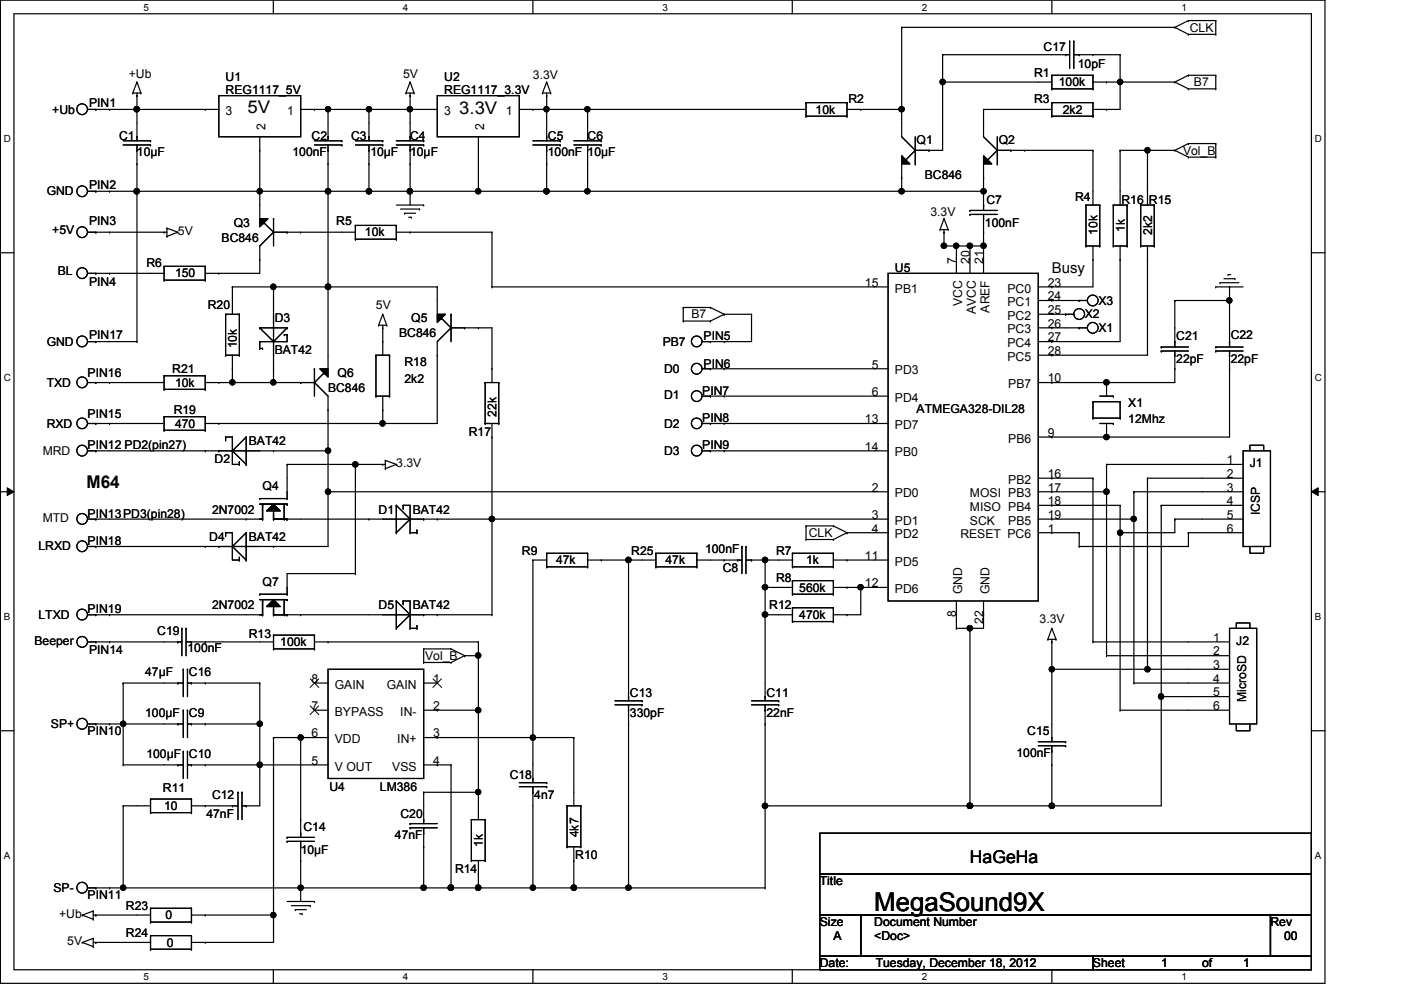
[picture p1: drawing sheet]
<svg xmlns="http://www.w3.org/2000/svg" width="297mm" height="210mm" viewBox="0 0 297 210" stroke-linecap="round" stroke-linejoin="round" font-family="sans-serif">
<path d="M.1 0h280.8v208.5h-280.8zM3 2.9h275v202.7h-275z" fill="none" stroke="#000" stroke-width=".25"/>
<g fill="#fff">
<path d="M30.4 .3h1.2v2.4h-1.2z"/>
<path d="M30.4 205.9h1.2v2.3h-1.2z"/>
</g>
<path d="M58 0v2.9M58 205.6v2.9" fill="none" stroke="#000" stroke-width=".25"/>
<g fill="#fff">
<path d="M85.4 .3h1.2v2.4h-1.2z"/>
<path d="M85.4 205.9h1.2v2.3h-1.2z"/>
</g>
<path d="M113 0v2.9M113 205.6v2.9" fill="none" stroke="#000" stroke-width=".25"/>
<g fill="#fff">
<path d="M140.5 .3h1.1v2.4h-1.1z"/>
<path d="M140.5 205.9h1.1v2.3h-1.1z"/>
</g>
<path d="M168 0v2.9M168 205.6v2.9" fill="none" stroke="#000" stroke-width=".25"/>
<g fill="#fff">
<path d="M195.4 .3h1.2v2.4h-1.2z"/>
<path d="M195.4 205.9h1.2v2.3h-1.2z"/>
</g>
<path d="M223 0v2.9M223 205.6v2.9" fill="none" stroke="#000" stroke-width=".25"/>
<g fill="#fff">
<path d="M250.5 .3h1.1v2.4h-1.1z"/>
<path d="M250.5 205.9h1.1v2.3h-1.1z"/>
<path d="M.8 28.2h1.5v2.4h-1.5z"/>
<path d="M278.8 28.2h1.4v2.4h-1.4z"/>
<path d="M.8 78.9h1.5v2.3h-1.5z"/>
<path d="M278.8 78.9h1.4v2.3h-1.4z"/>
</g>
<path d="M.1 53.6h2.9M278 53.6h2.9" fill="none" stroke="#000" stroke-width=".25"/>
<g fill="#fff">
<path d="M.8 129.6h1.4v2.3h-1.4z"/>
<path d="M278.8 129.6h1.3v2.3h-1.3z"/>
</g>
<path d="M.1 104.3h2.9M278 104.3h2.9" fill="none" stroke="#000" stroke-width=".25"/>
<path d="M1.5 103.4l1.5 .9-1.5 .8zM278 104.3l1.5-.9v1.7z" fill="#000"/>
<path d="M1.5 103.4l1.5 .9-1.5 .8zM278 104.3l1.5-.9v1.7z" fill="none" stroke="#000" stroke-width=".21"/>
<g fill="#fff">
<path d="M.8 180.3h1.4v2.3h-1.4z"/>
<path d="M278.8 180.3h1.3v2.3h-1.3z"/>
</g>
<g fill="none" stroke="#000" stroke-width=".25">
<path d="M28.1 19.7h.1M28.1 19.7h1.8M29 17.4h.1M29 19.7v10.1M29 17.4l.9 2.3M29 17.4l-.9 2.3M29.9 19.7h.1M86.1 19.7h.1M86.1 19.7h1.7M86.9 17.4h.1M86.9 19.7v10.1M86.9 17.4l-.8 2.3"/>
<path d="M86.9 17.4l.9 2.3M87.8 19.7h.1M115 19.7h.1M115 19.7h1.8M115.9 17.4h.1M115.9 19.7v10.1M115.9 17.4l-.9 2.3M115.9 17.4l.9 2.3M116.8 19.7h.1M191.2 5.8h.1M191.2 5.8v23.2l2.9 2.9M191.2 5.8h57.9"/>
<path d="M199.9 17.4h.1M199.9 11.6h.1M199.9 11.6v20.3h-5.8M199.9 17.4h23.1M199.9 11.6h26.9M223 16h.1M223 18.8h.1M223 16v2.8M223 16h8.7M223 18.8h8.7M225.9 11.6h.1M226.8 8.7h.1"/>
<path d="M226.8 8.7v5.8M227.7 8.7h.1M227.7 11.6h9.8M227.7 8.7v5.8M228.8 11.6h.1M231.7 11.6h.1M231.7 16h.1M231.7 18.8h.1M231.7 17.4h17.4M231.7 16v2.8M234.6 17.4h.1M237.5 17.4h.1"/>
<path d="M237.5 11.6h.1M237.5 11.6v11.6h-5.8M249.1 5.8h.1M249.1 17.4h.1M249.1 5.8l2.9 1.5M249.1 17.4l2.9 1.4M252 4.4h.1M252 7.3h.1M252 16h.1M252 18.8h.1M252 4.4l-2.9 1.4M252 4.4h5.8"/>
<path d="M252 7.3h5.8M252 16l-2.9 1.4M252 16h5.8M252 18.8h5.8M257.8 4.4h.1M257.8 7.3h.1M257.8 16h.1M257.8 18.8h.1M257.8 4.4v2.9M257.8 16v2.8M18.6 23.2h27.8M20.3 23.2h.1"/>
<path d="M23.2 23.2h.1M26.1 29.8h5.8M26.1 30.7h5.8M29 34.8h.1M29 23.2h.1M29 20.3h.1M29 31.9h.1M29 29h.1M29 30.7v41.7M31.9 29.8h.1M31.9 30.7h.1M43.5 23.2h.1"/>
<path d="M46.4 20.3h17.4v8.7h-17.4zM55.1 31.9h.1M55.1 29v17.4M63.8 23.2h28.9M66.7 23.2h.1M66.7 29.8h5.8M66.7 30.7h5.8M69.6 34.8h.1M69.6 23.2h.1M69.6 31.9h.1M69.6 29h.1M69.6 23.2v6.6"/>
<path d="M69.6 30.7v47.5M72.5 29.8h.1M72.5 30.7h.1M75.3 29.8h5.8M75.3 30.7h5.8M78.2 23.2h.1M78.2 34.8h.1M78.2 31.9h.1M78.2 29h.1M78.2 23.2v6.6M78.2 30.7v9.9M81.1 29.8h.1"/>
<path d="M81.1 30.7h.1M84 29.8h5.8M84 30.7h5.8M86.9 34.8h.1M86.9 23.2h.1M86.9 20.3h.1M86.9 31.9h.1M86.9 29h.1M86.9 30.7v12.8M89.8 29.8h.1M89.8 30.7h.1M92.7 20.3h17.4v8.7h-17.4z"/>
<path d="M101.4 29v11.6M110.1 23.2h60.8M113 23.2h.1M113 29.8h5.8M113 30.7h5.8M115.9 34.8h.1M115.9 23.2h.1M115.9 20.3h.1M115.9 31.9h.1M115.9 29h.1M115.9 30.7v9.9M118.8 29.8h.1"/>
<path d="M118.8 30.7h.1M121.7 29.8h5.8M121.7 30.7h5.8M124.6 34.8h.1M124.6 23.2h.1M124.6 31.9h.1M124.6 29h.1M124.6 23.2v6.6M124.6 30.7v9.9M127.5 29.8h.1M127.5 30.7h.1M170.9 24.6h.1"/>
<path d="M170.9 21.8h.1M170.9 21.8v2.8M170.9 21.8h8.7M170.9 24.6h8.7M179.6 24.6h.1M179.6 21.8h.1M179.6 23.2h11.6M179.6 21.8v2.8M182.5 23.2h.1M191.2 33l1.7 1.8h-1.7zM191.2 37.7h.1M191.2 23.2h.1"/>
<path d="M191.2 34.8v5.8M192.1 33.9h.1M194.1 31.9h.1M194.1 34.8h.1M194.1 31.9l-2 2M194.1 29v5.8M197 31.9h.1M208.5 33l1.8 1.8h-1.8zM208.5 37.7h.1M208.5 23.2h.1M208.5 23.2h14.5M208.5 23.2v5.8l3 2.9"/>
<path d="M208.5 34.8v9.8M209.4 33.9h.1M211.5 31.9h.1M211.5 34.8h.1M211.5 31.9h20.2M211.5 31.9l-2.1 2M211.5 29v5.8M214.3 31.9h.1M217.3 31.9h.1M223 21.8h.1M223 24.6h.1M223 21.8v2.8"/>
<path d="M223 21.8h8.7M223 24.6h8.7M231.7 31.9h.1M231.7 21.8h.1M231.7 24.6h.1M231.7 21.8v2.8M231.7 31.9v11.6M234.6 23.2h.1M237.5 31.9h.1M237.5 31.9v11.6M237.5 31.9h11.6M243.3 31.9h.1"/>
<path d="M243.3 31.9v11.6M249.1 31.9h.1M249.1 31.9l2.9 1.4M252 30.4h.1M252 33.3h.1M252 30.4l-2.9 1.5M252 30.4h5.8M252 33.3h5.8M257.8 30.4h.1M257.8 33.3h.1M257.8 30.4v2.9M18.6 40.6h189.9"/>
<path d="M18.6 58h16.2M18.6 49.2h16.8M20.3 49.2h.1M20.3 58h.1M20.3 40.6h.1M23.2 58h.1M23.2 49.2h.1M23.2 40.6h.1M29 40.6h.1M34.8 49.2h.1M34.8 56.5h.1M34.8 59.4h.1"/>
<path d="M34.8 56.5v2.9M34.8 56.5h8.7M34.8 59.4h8.7M35.4 48.4h.1M35.4 50.1h.1M35.4 48.4v1.7M35.4 48.4l2.3 .8M37.7 49.2h.1M37.7 49.2l-2.3 .9M43.5 56.5h.1M43.5 59.4h.1M43.5 56.5v2.9"/>
<path d="M46.4 58h.1M55.1 46.4h1.7l-1.7 1.7zM55.1 40.6h.1M55.1 55h.1M56 47.2h.1M56 47.2l2 2M58 49.2h.1M58 46.4h.1M58 49.2l-2.9 3v5.8h-11.6M58 49.2h17.3M58 46.4v5.8M60.9 49.2h.1"/>
<path d="M63.8 49.2h.1M69.6 40.6h.1M75.3 50.7h.1M75.3 47.8h.1M75.3 47.8v2.9M75.3 50.7h8.7M75.3 47.8h8.7M78.2 40.6h.1M84 50.7h.1M84 47.8h.1M84 49.2h20.3M84 43.5h5.8"/>
<path d="M84 47.8v2.9M84.9 44.3h4M85.8 45.2h.1M85.8 45.2h2.3M86.7 46.1h.5M86.9 40.6h.1M86.9 49.2h.1M87.2 46.1h.1M88.9 44.3h.1M89.8 43.5h.1M101.4 40.6h.1M104.3 49.2h.1"/>
<path d="M104.3 49.2v11.6M115.9 40.6h.1M188.3 58h31.8v69.4h-31.8zM191.2 40.6h.1M199.3 48.7h.1M199.3 48.7h1.7M200.1 49.2h.1M200.1 46.4h.1M200.1 48.7v3.5h8.4M200.1 46.4l-.8 2.3M200.1 46.4l.9 2.3M201 48.7h.1"/>
<path d="M202.8 52.2h.1M202.8 52.2v5.8M205.7 52.2h.1M205.7 45.5h.1M205.7 44.6h.1M205.7 52.2v5.8M205.7 45.5h5.8M205.7 44.6h5.8M208.5 52.2h.1M208.5 40.6h.1M208.5 49.2h.1M208.5 43.5h.1"/>
<path d="M208.5 46.4h.1M208.5 45.5v12.5M230.2 52.2h.1M230.2 43.5h.1M230.2 52.2h3M230.2 43.5h3M230.2 43.5v8.7M231.7 55h.1M231.7 52.2v8.6h-11.6M233.2 43.5h.1M233.2 52.2h.1M233.2 43.5v8.7"/>
<path d="M236 43.5h.1M236 52.2h.1M236 52.2h3M236 43.5h3M236 43.5v8.7M237.5 55h.1M237.5 52.2v20.2h-17.4M239 52.2h.1M239 43.5h.1M239 43.5v8.7M241.8 52.2h.1M241.8 43.5h.1"/>
<path d="M241.8 52.2h2.9M241.8 43.5h2.9M241.8 43.5v8.7M243.3 55h.1M243.3 52.2v23.1h-23.2M244.7 43.5h.1M244.7 52.2h.1M244.7 43.5v8.7M258.7 59.9h.1M258.7 59.9h4M259.5 59.1h2.3M260.4 58.2h.1"/>
<path d="M260.4 58.2h.5M261.8 59.1h.1M18.6 72.4h10.4M20.3 72.4h.1M29 72.4h.1M34.8 79.7h.1M34.8 79.7v2.8M34.8 79.7h8.7M43.5 79.7h.1M43.5 79.7v2.8M47.8 75.3h.1M47.8 66.6h.1"/>
<path d="M47.8 75.3h3M47.8 66.6h3M47.8 66.6v8.7M49.3 78.2h.1M49.3 60.8h.1M49.3 60.8h43.4M49.3 60.8v5.8M49.3 75.3v5.8M50.8 66.6h.1M50.8 75.3h.1M50.8 66.6v8.7M55.1 69.5h.1"/>
<path d="M55.1 72.4h.1M55.1 73.9h.1M55.1 72.4v1.5M55.1 69.5h5.8M55.1 69.5l2.9 2.9M55.1 73.9h.6M55.7 73.9h.1M58 78.2h.1M58 60.8h.1M58 72.4h.1M58 69.5h.1M58 75.3h.1"/>
<path d="M58 60.8v20.3M60.3 71h.1M60.3 71h.6M60.9 69.5h.1M60.9 71h.1M60.9 71v1.4h-5.8M60.9 69.5l-2.9 2.9M66.7 78.2h.1M66.7 78.2v5.8M67.8 78.2h1.8v1.7zM68.7 79.1h.1M68.7 79.1l-2 2"/>
<path d="M69.6 60.8h.1M79.7 75.3h.1M79.7 75.3h2.9M79.7 75.3v8.7M80.3 69h.1M80.3 69h1.7M81.1 72.4h.1M81.1 69.5h.1M81.1 66.6h.1M81.1 69v6.3M81.1 66.6l-.8 2.4M81.1 66.6l.9 2.4"/>
<path d="M82 69h.1M82.6 75.3h.1M82.6 75.3v8.7M92.7 66.6h1.7l-1.7 1.8zM92.7 60.8h.1M92.7 75.3h.1M92.7 60.8v5.8M93.6 67.5h.1M93.6 67.5l2 2M95.6 69.5h.1M95.6 66.6h.1M95.6 69.5l-2.9 2.9v17.4h-49.2"/>
<path d="M95.6 66.6v5.8M95.6 69.5h8.7v11.6M98.5 69.5h.1M101.4 69.5h.1M104.3 60.8h.1M104.3 78.2h.1M104.3 60.8h84M144.9 68.1h.1M144.9 65.2h.1M144.9 68.1h5.7M144.9 65.2v2.9M144.9 65.2h5.7"/>
<path d="M148.9 78.2h39.4M150.6 68.1h.1M150.6 65.2h.1M150.6 72.4h.1M150.6 78.2h.1M150.6 65.2l2.9 1.4M153.5 78.2h.1M153.5 66.6h.1M153.5 72.4h.1M153.5 66.6h5.8M153.5 66.6l-2.9 1.5M159.3 66.6h.1"/>
<path d="M159.3 66.6v5.8h-10.4M220.1 69.5h10.4M220.1 66.6h7.6M220.1 63.7h10.4M223 72.4h.1M223 75.3h.1M223 60.8h.1M223 63.7h.1M223 69.5h.1M225.9 66.6h.1M228.8 69.5h.1M228.8 63.7h.1"/>
<path d="M246.2 74.4h.1M246.2 73.6h.1M246.2 74.4h5.8M246.2 73.6h5.8M249.1 78.2h.1M249.1 63.7h.1M249.1 72.4h.1M249.1 75.3h.1M249.1 74.4v6.7h-29M249.1 63.7v9.9M249.1 63.7h11.6M257.8 60.8h.1"/>
<path d="M257.8 74.4h.1M257.8 73.6h.1M257.8 60.8h5.8M257.8 74.4h5.8M257.8 73.6h5.8M260.7 78.2h.1M260.7 63.7h.1M260.7 60.8h.1M260.7 72.4h.1M260.7 75.3h.1M260.7 60.8v12.8M260.7 74.4v18.3h-40.6"/>
<path d="M18.6 89.8h16.2M18.6 95.6h51M18.6 81.1h16.2M20.3 81.1h.1M20.3 95.6h.1M20.3 89.8h.1M23.2 81.1h.1M23.2 89.8h.1M34.8 88.3h.1M34.8 91.2h.1M34.8 82.5h.1M34.8 88.3v2.9"/>
<path d="M34.8 88.3h8.7M34.8 91.2h8.7M34.8 82.5h8.7M43.5 95.6h.1M43.5 88.3h.1M43.5 91.2h.1M43.5 82.5h.1M43.5 81.1h23.2M43.5 88.3v2.9M46.4 89.8h.1M46.4 81.1h.1M46.4 95.6h.1"/>
<path d="M47.8 92.7h.1M47.8 93.3h.1M47.8 92.7h1.5M47.8 92.7v.6M49.3 81.1h.1M49.3 95.6h.1M49.3 92.7h.1M49.3 92.7v5.8h1.5M49.3 95.6l2.9 2.9M50.8 98.5h.1M50.8 97.9h.1M50.8 97.9v.6"/>
<path d="M52.2 92.7h.1M52.2 98.5h.1M52.2 95.6h.1M52.2 92.7v5.8M52.2 92.7l-2.9 2.9M58 95.6h.1M58 81.1h.1M60.9 98.5h.1M60.9 98.5h20.8M60.9 98.5v7.2M63.8 81.1h.1M66.7 81.1h.1"/>
<path d="M66.7 81.1l2.9 2.9v31.9h-51M69.6 95.6h.1M69.6 86.9h.1M75.3 98.5h.1M75.3 98.5v23.1M79.7 84h.1M79.7 84h2.9M81.1 89.8h.1M81.1 86.9h.1M81.1 98.5h.1M81.1 84v5.8M81.7 97.6h.1"/>
<path d="M81.7 99.4h.1M81.7 97.6v1.8M81.7 97.6l2.3 .9M82.6 84h.1M84 98.5h.1M84 98.5l-2.3 .9M102.9 89.8h.1M102.9 81.1h.1M102.9 89.8h2.8M102.9 81.1h2.8M102.9 81.1v8.7M104.3 92.7h.1"/>
<path d="M104.3 89.8v40.5M105.7 81.1h.1M105.7 89.8h.1M105.7 81.1v8.7M148.9 89.8h39.4M148.9 95.6h39.4M148.9 84h39.4M150.6 95.6h.1M150.6 89.8h.1M150.6 84h.1M153.5 89.8h.1M153.5 95.6h.1"/>
<path d="M153.5 84h.1M223 81.1h.1M223 92.7h.1M231.7 85.2h.1M231.7 88.6h.1M231.7 85.2v3.4M231.7 88.6h5.8M231.7 85.2h5.8M233.2 89.8h2.8M233.2 84h2.8M234.6 81.1h.1M234.6 92.7h.1"/>
<path d="M234.6 98.5h.1M234.6 98.5h29M234.6 81.1v2.9M234.6 89.8v2.9M234.6 98.5v40.5M236 89.8h.1M236 84h.1M237.5 88.6h.1M237.5 85.2h.1M237.5 85.2v3.4M263.6 95.6h5.8v20.3h-5.8zM265 95.6v-1.2h2.9v1.2"/>
<path d="M18.6 110.1h37.1M20.3 115.9h.1M20.3 110.1h.1M43.5 115.9h.1M46.4 115.9h.1M47.8 112.9h.1M47.8 113.5h.1M47.8 112.9h1.5M47.8 112.9v.6M49.3 115.9h.1M49.3 112.9h.1M49.3 112.9v5.8h1.5"/>
<path d="M49.3 115.9l2.9 2.8M50.8 118.7h.1M50.8 118.2h.1M50.8 118.2v.5M52.2 110.1h.1M52.2 112.9h.1M52.2 118.7h.1M52.2 115.9h.1M52.2 112.9l-2.9 3M52.2 112.9v5.8M55.1 105.7h.1M55.1 106.9h5.8"/>
<path d="M55.1 105.7h5.8M55.7 110.1h.1M55.7 107.1h.1M55.7 106.9h.1M55.7 106.9v3.2M56.5 108.3l1.5-1.4 1.4 1.4zM58 115.9h.1M58 110.1h.1M58 110.1h130.3M58 108.3v1.8M60.3 109.8h.1M60.3 110.1h.1"/>
<path d="M60.3 106.9v3.2M60.9 106.9h.1M60.9 110.1h.1M60.9 105.7h.1M69.6 104.3h.1M69.6 104.3h118.7M78.2 110.1h.1M84 112.9h.1M84 107.1h.1M84 110.1h.1M84 107.1v5.8M84 107.1l2.9 3"/>
<path d="M85.5 107.1h.1M85.5 107.7h.1M85.5 107.1h1.4v5.8M85.5 107.1v.6M86.9 110.1h.1M86.9 112.9h.1M86.9 112.9h1.5M86.9 110.1l-2.9 2.8M88.4 112.9h.1M88.4 112.4h.1M88.4 112.4v.5M89.8 110.1h.1"/>
<path d="M92.7 110.1h.1M104.3 110.1h.1M113 118.7h.1M113 118.7h2.9M113 118.7v47.2M115.9 117.3h.1M115.9 117.3v2.9M115.9 117.3h8.7M124.6 117.3h.1M124.6 117.3v2.9M124.6 118.7h14.5M127.5 118.7h.1"/>
<path d="M133.3 118.7h.1M133.3 118.7v29.9M139.1 117.3h.1M139.1 117.3h8.6M139.1 117.3v2.9M147.7 117.3h.1M147.7 118.7h9.6M147.7 117.3v2.9M153.5 118.7h.1M156.4 118.7h.1M157.3 115.9h.1M157.3 115.9v5.7"/>
<path d="M158.2 115.9h.1M158.2 118.7h9.8M158.2 115.9v5.7M159.3 118.7h.1M162.2 118.7h.1M162.2 118.7v29.9M168 117.3h.1M168 117.3v2.9M168 117.3h8.7M170.9 114.4h.1M170.9 111.5h.1M170.9 114.4h5.8"/>
<path d="M170.9 111.5v2.9M170.9 111.5h5.8M176.7 114.4h.1M176.7 111.5h.1M176.7 117.3h.1M176.7 118.7h11.6M176.7 111.5l2.9 1.4M176.7 117.3v2.9M179.6 118.7h.1M179.6 112.9h.1M179.6 112.9h8.7M179.6 112.9l-2.9 1.5"/>
<path d="M220.1 112.9h8.7M220.1 110.1h20.3M220.1 101.4h11.6M220.1 104.3h14.5M220.1 107.1h17.4M223 101.4h.1M223 104.3h.1M223 107.1h.1M223 112.9h.1M223 110.1h.1M228.8 115.9h.1M228.8 112.9h.1"/>
<path d="M228.8 112.9v3M231.7 101.4h.1M231.7 101.4v34.7M234.6 104.3h.1M237.5 112.9h.1M237.5 107.1h.1M237.5 107.1v43.5M240.4 110.1h.1M240.4 104.3h.1M240.4 104.3h23.2M240.4 104.3v40.5M243.3 101.4h.1"/>
<path d="M243.3 101.4v40.5M243.3 101.4h20.3M246.2 107.1h.1M246.2 107.1v63.8h-84M246.2 107.1h17.4M249.1 110.1h.1M249.1 110.1v2.8h-11.6M249.1 110.1h14.5M252 112.9h.1M252 112.9h11.6M252 112.9v3h-23.2M265 115.9v1.4h2.9v-1.4"/>
<path d="M18.6 130.3h37.1M18.6 136.1h20M20.3 130.3h.1M20.3 136.1h.1M23.2 136.1h.1M23.2 130.3h.1M37.7 136.1h.1M38.6 133.2h.1M38.6 133.2v5.8M39.5 133.2h.1M39.5 136.1h18.5M39.5 133.2v5.8"/>
<path d="M40.6 136.1h.1M43.5 136.1h.1M55.1 126h.1M55.1 126h5.8M55.1 127.1h5.8M55.7 130.3h.1M55.7 127.4h.1M55.7 127.1h.1M55.7 127.1v3.2M56.5 128.6l1.5-1.5 1.4 1.5zM58 130.3h.1M58 134.7h.1"/>
<path d="M58 137.6h.1M58 130.3h46.3M58 128.6v1.7M58 134.7v2.9M58 137.6h8.7M58 134.7h8.7M60.3 130h.1M60.3 130.3h.1M60.3 127.1v3.2M60.9 127.1h.1M60.9 130.3h.1M60.9 126h.1"/>
<path d="M63.8 130.3h.1M66.7 134.7h.1M66.7 137.6h.1M66.7 136.1h34.7M66.7 134.7v2.9M69.6 136.1h.1M75.3 121.6h.1M75.3 121.6h-14.4v4.4M84 133.2h.1M84 127.4h.1M84 130.3h.1M84 127.4v5.8"/>
<path d="M84 127.4l2.9 2.9M85.5 127.4h.1M85.5 128h.1M85.5 127.4h1.4v5.8M85.5 127.4v.6M86.9 130.3h.1M86.9 133.2h.1M86.9 133.2h1.5M86.9 130.3l-2.9 2.9M88.4 133.2h.1M88.4 132.6h.1M88.4 132.6v.6"/>
<path d="M89.8 137.6h.1M89.8 130.3h.1M89.8 137.6v2.9M89.8 137.6h5.8M92.7 130.3h.1M95.6 137.6h.1M95.6 137.6l2.9 1.4M98.5 139h.1M98.5 139h2.9M98.5 139l-2.9 1.5M101.4 136.1h.1M101.4 139h.1"/>
<path d="M101.4 136.1v37.7M104.3 130.3h.1M115.9 120.2h.1M115.9 120.2h8.7M124.6 120.2h.1M139.1 120.2h.1M139.1 120.2h8.6M147.7 120.2h.1M162.2 124.5h.1M162.2 130.3h.1M162.2 124.5h5.8M162.2 130.3h5.8"/>
<path d="M168 126h.1M168 123.1h.1M168 131.8h.1M168 128.9h.1M168 120.2h.1M168 123.1v2.9M168 128.9v2.9M168 126h8.7M168 123.1h8.7M168 131.8h8.7M168 128.9h8.7M168 120.2h8.7"/>
<path d="M176.7 126h.1M176.7 123.1h.1M176.7 131.8h.1M176.7 128.9h.1M176.7 120.2h.1M176.7 124.5h11.6M176.7 123.1v2.9M176.7 128.9v2.9M179.6 124.5h.1M179.6 130.3h.1M182.5 124.5h.1M182.5 124.5v5.8h-5.8"/>
<path d="M202.8 133.2h.1M202.8 130.3h.1M202.8 127.4v5.8M205.7 133.2h.1M205.7 133.2v37.7M208.5 130.3h.1M208.5 127.4v5.8h-5.7M222.2 135.6h.1M222.2 135.6h1.7M223 136.1h.1M223 133.2h.1M223 135.6v21.7"/>
<path d="M223 133.2l-.8 2.4M223 133.2l.9 2.4M223.9 135.6h.1M231.7 136.1h.1M231.7 136.1h29M234.6 139h.1M234.6 139h26.1M260.7 133.2h5.7v20.3h-5.7zM262.1 133.2v-1.1h2.9v1.1M.1 154.9h2.9M18.6 153.5h20.3M20.3 153.5h.1"/>
<path d="M23.2 153.5h.1M26.1 153.5h.1M26.1 144.8h.1M26.1 144.8h12.8M26.1 144.8v17.4M37.7 153.5h.1M37.7 144.8h.1M38.9 159.3h.1M38.9 150.6h.1M38.9 141.9h.1M38.9 141.9v5.8M38.9 150.6v5.8"/>
<path d="M38.9 159.3v5.8M39.7 159.3h.1M39.7 150.6h.1M39.7 141.9h.1M39.7 153.5h15.4M39.7 144.8h15.4M39.7 141.9v5.8M39.7 150.6v5.8M39.7 159.3v5.8M40.6 153.5h.1M40.6 144.8h.1M43.5 153.5h.1"/>
<path d="M43.5 144.8h.1M55.1 153.5h.1M55.1 144.8h.1M55.1 144.8v26.1h-3.8M58 156.4h.1M58 156.4h11.6M58 156.4v43.4h-17.4M63.5 155.8h.1M63.5 155.8v.3M63.8 156.4h.1M63.8 156.4v21.1M66.7 150.6h2.9"/>
<path d="M66.7 144.8h2.9M69.6 141.9h20.2v23.2h-20.2zM89.8 140.5h.1M89.8 150.6h11.6M89.8 156.4h31.9M89.8 144.8h2.9M89.8 140.5h5.8M92.7 150.6h.1M92.7 156.4h.1M95.6 140.5h.1M101.4 150.6h.1M113 156.4h.1"/>
<path d="M121.7 156.4h.1M121.7 156.4v14.5M130.4 148.6h5.7M130.4 149.4h5.7M133.3 153.5h.1M133.3 150.6h.1M133.3 147.7h.1M133.3 149.4v38.9M136.1 148.6h.1M136.1 149.4h.1M159.3 148.6h5.8M159.3 149.4h5.8"/>
<path d="M162.2 153.5h.1M162.2 150.6h.1M162.2 147.7h.1M162.2 149.4v38.9M165.1 148.6h.1M165.1 149.4h.1M220.1 157.3h5.8M220.1 158.1h5.8M223 141.9h.1M223 159.3h.1M223 156.4h.1M223 158.1v12.8"/>
<path d="M223 141.9h37.7M225.9 157.3h.1M225.9 158.1h.1M237.5 150.6h.1M237.5 150.6h23.2M240.4 144.8h.1M240.4 144.8h20.3M243.3 141.9h.1M246.2 147.7h.1M246.2 147.7h14.5M262.1 153.5v1.4h2.9v-1.4M278 154.9h2.9"/>
<path d="M26.1 170.9h.1M26.1 162.2h.1M26.1 162.2h12.8M26.1 170.9h5.8M26.1 170.9v17.4M31.9 169.4h.1M31.9 172.3h.1M31.9 169.4v2.9M31.9 169.4h8.7M31.9 172.3h8.7M37.7 162.2h.1M39.7 162.2h29.9"/>
<path d="M40.6 162.2h.1M40.6 169.4h.1M40.6 172.3h.1M40.6 170.9h9.9M40.6 169.4v2.9M43.5 170.9h.1M43.5 162.2h.1M49.3 170.9h.1M50.5 168h.1M50.5 168v5.8M51.3 168h.1M51.3 168v5.8"/>
<path d="M52.2 170.9h.1M55.1 162.2h.1M60.9 177.5h.1M60.9 178.4h.1M60.9 177.5h5.8M60.9 178.4h5.8M63.8 173.8h.1M63.8 179.5h.1M63.8 176.7h.1M63.8 178.4v12.7M86.9 174.6h.1M86.9 175.5h.1"/>
<path d="M86.9 174.6h5.8M86.9 175.5h5.8M89.8 179.5h.1M89.8 168h.1M89.8 176.7h.1M89.8 173.8h.1M89.8 162.2h5.8M89.8 168v6.6M89.8 175.5v12.8M89.8 168h11.6M92.7 162.2h.1M95.6 162.2h.1"/>
<path d="M95.6 162.2v26.1M99.9 173.8h.1M99.9 173.8h3M99.9 173.8v8.7M101.4 168h.1M102.9 173.8h.1M102.9 173.8v8.7M110.1 165.9h5.8M110.1 166.8h5.8M113 168h.1M113 165.1h.1M113 166.8v21.5"/>
<path d="M115.9 165.9h.1M115.9 166.8h.1M120.2 179.5h.1M120.2 170.9h.1M120.2 170.9h2.9M120.2 179.5h2.9M120.2 170.9v8.6M121.7 179.5v8.8M123.1 170.9h.1M123.1 179.5h.1M123.1 170.9v8.6M162.2 170.9h.1"/>
<path d="M173.8 176.7h104.2v8.6h-104.2zM205.7 170.9h.1M223 162.2h.1M223 170.9h.1M17.4 194h.1M17.4 199.8h.1M17.4 194l2.4 .9M17.4 199.8l2.4 .9M18.6 188.3h143.6M19.8 193.2h.1M19.8 194.9h.1M19.8 199h.1"/>
<path d="M19.8 199.8h12.1M19.8 194h12.1M19.8 193.2v1.7M19.8 199v1.7M19.8 193.2l-2.4 .8M19.8 199l-2.4 .8M20.3 199.8h.1M20.3 194h.1M20.3 188.3h.1M23.2 188.3h.1M26.1 188.3h.1M31.9 195.5h.1"/>
<path d="M31.9 192.6h.1M31.9 198.4h.1M31.9 195.5h8.7M31.9 192.6v2.9M31.9 198.4v2.9M31.9 192.6h8.7M31.9 198.4h8.7M40.6 195.5h.1M40.6 192.6h.1M40.6 198.4h.1M40.6 194h17.4M40.6 192.6v2.9"/>
<path d="M40.6 198.4v2.9M43.5 199.8h.1M43.5 194h.1M58 194h.1M60.9 191.1h5.8M61.8 192h4M62.6 192.9h.1M62.6 192.9h2.3M63.5 193.8h.5M63.8 182.5h.1M63.8 188.3h.1M64 193.8h.1"/>
<path d="M65.8 192h.1M66.7 191.1h.1M89.8 188.3h.1M95.6 188.3h.1M99.9 182.5h.1M99.9 182.5h3M101.4 185.3h.1M101.4 188.3h.1M101.4 182.5v5.8M102.9 182.5h.1M113 188.3h.1M121.7 182.5h.1"/>
<path d="M121.7 188.3h.1M133.3 188.3h.1M162.2 188.3h.1M173.8 185.3h104.2v8.7h-104.2zM173.8 194h8.7v8.7h-8.7zM182.5 194h86.9v8.7h-86.9zM269.4 194h8.6v8.7h-8.6zM19.8 200.7h.1M31.9 201.3h.1M31.9 201.3h8.7M40.6 201.3h.1M173.8 202.7h57.9v2.9h-57.9z"/>
<path d="M231.7 202.7h46.3v2.9h-46.3z"/>
<circle cx="199.8" cy="17.4" r=".56"/>
<circle cx="237.5" cy="17.4" r=".56"/>
<circle cx="17.4" cy="23.1" r="1.14"/>
<circle cx="29" cy="23.2" r=".56"/>
<circle cx="69.5" cy="23.2" r=".56"/>
<circle cx="78.2" cy="23.2" r=".56"/>
<circle cx="86.9" cy="23.2" r=".56"/>
<circle cx="115.9" cy="23.2" r=".56"/>
<circle cx="124.5" cy="23.2" r=".56"/>
<circle cx="191.2" cy="23.2" r=".56"/>
<circle cx="243.3" cy="31.9" r=".56"/>
<circle cx="17.4" cy="57.9" r="1.14"/>
<circle cx="17.4" cy="40.5" r="1.14"/>
<circle cx="17.4" cy="49.2" r="1.14"/>
<circle cx="29" cy="40.6" r=".56"/>
<circle cx="55.1" cy="40.6" r=".56"/>
<circle cx="69.5" cy="40.6" r=".56"/>
<circle cx="78.2" cy="40.6" r=".56"/>
<circle cx="86.9" cy="40.6" r=".56"/>
<circle cx="101.4" cy="40.6" r=".56"/>
<circle cx="115.9" cy="40.6" r=".56"/>
<circle cx="124.5" cy="40.6" r=".56"/>
<circle cx="191.2" cy="40.6" r=".56"/>
<circle cx="200.1" cy="52.1" r=".56"/>
<circle cx="202.7" cy="52.1" r=".56"/>
<circle cx="205.6" cy="52.1" r=".56"/>
<circle cx="208.5" cy="52.1" r=".56"/>
<circle cx="208.5" cy="40.6" r=".56"/>
<circle cx="17.4" cy="72.4" r="1.14"/>
<circle cx="57.9" cy="60.8" r=".56"/>
<circle cx="69.5" cy="60.8" r=".56"/>
<circle cx="147.7" cy="78.2" r="1.14"/>
<circle cx="147.7" cy="72.4" r="1.14"/>
<circle cx="228.8" cy="66.6" r="1.14"/>
<circle cx="231.7" cy="63.7" r="1.14"/>
<circle cx="231.7" cy="69.5" r="1.14"/>
<circle cx="260.6" cy="63.7" r=".56"/>
<circle cx="17.4" cy="95.5" r="1.14"/>
<circle cx="17.4" cy="81.1" r="1.14"/>
<circle cx="17.4" cy="89.8" r="1.13"/>
<circle cx="49.3" cy="81.1" r=".56"/>
<circle cx="57.9" cy="81.1" r=".56"/>
<circle cx="69.5" cy="95.5" r=".56"/>
<circle cx="75.3" cy="98.5" r=".56"/>
<circle cx="81.1" cy="89.8" r=".56"/>
<circle cx="147.7" cy="95.5" r="1.14"/>
<circle cx="147.7" cy="84" r="1.14"/>
<circle cx="147.7" cy="89.8" r="1.13"/>
<circle cx="234.6" cy="81.1" r=".56"/>
<circle cx="234.6" cy="92.7" r=".56"/>
<circle cx="17.4" cy="115.8" r="1.14"/>
<circle cx="17.4" cy="110" r="1.14"/>
<circle cx="69.5" cy="104.2" r=".56"/>
<circle cx="104.3" cy="110" r=".56"/>
<circle cx="133.2" cy="118.7" r=".57"/>
<circle cx="162.2" cy="118.7" r=".57"/>
<circle cx="234.6" cy="104.2" r=".57"/>
<circle cx="237.5" cy="112.9" r=".56"/>
<circle cx="240.4" cy="110" r=".56"/>
<circle cx="17.4" cy="130.3" r="1.14"/>
<circle cx="17.4" cy="136.1" r="1.14"/>
<circle cx="101.4" cy="139" r=".56"/>
<circle cx="162.2" cy="124.5" r=".56"/>
<circle cx="162.2" cy="130.3" r=".56"/>
<circle cx="182.4" cy="124.5" r=".56"/>
<circle cx="205.6" cy="133.2" r=".57"/>
<circle cx="17.4" cy="153.4" r="1.14"/>
<circle cx="26.1" cy="153.5" r=".56"/>
<circle cx="55.1" cy="153.5" r=".56"/>
<circle cx="63.7" cy="156.4" r=".56"/>
<circle cx="101.4" cy="150.6" r=".56"/>
<circle cx="113" cy="156.4" r=".56"/>
<circle cx="223" cy="141.9" r=".56"/>
<circle cx="243.3" cy="141.9" r=".56"/>
<circle cx="246.2" cy="147.7" r=".56"/>
<circle cx="55.1" cy="162.2" r=".56"/>
<circle cx="101.4" cy="167.9" r=".56"/>
<circle cx="162.2" cy="170.9" r=".56"/>
<circle cx="205.6" cy="170.9" r=".56"/>
<circle cx="223" cy="170.9" r=".56"/>
<circle cx="17.4" cy="188.2" r="1.14"/>
<circle cx="26.1" cy="188.2" r=".56"/>
<circle cx="57.9" cy="194" r=".56"/>
<circle cx="63.7" cy="188.2" r=".56"/>
<circle cx="89.8" cy="188.2" r=".56"/>
<circle cx="95.6" cy="188.2" r=".56"/>
<circle cx="101.4" cy="188.2" r=".56"/>
<circle cx="113" cy="188.2" r=".56"/>
<circle cx="121.7" cy="188.2" r=".56"/>
<circle cx="133.2" cy="188.2" r=".56"/>
</g>
<g fill="#000">
<path d="M56.5 108.3l1.5-1.4 1.4 1.4zM56.5 128.6l1.5-1.5 1.4 1.5z"/>
<path d="M191.2 33l1.7 1.8h-1.7z" fill-rule="evenodd"/>
<path d="M191.2 33l1.7 1.8h-1.7z" fill-rule="evenodd"/>
<path d="M208.5 33l1.8 1.8h-1.8z" fill-rule="evenodd"/>
<path d="M208.5 33l1.8 1.8h-1.8z" fill-rule="evenodd"/>
<path d="M55.1 46.4h1.7l-1.7 1.7z" fill-rule="evenodd"/>
<path d="M55.1 46.4h1.7l-1.7 1.7z" fill-rule="evenodd"/>
<path d="M67.8 78.2h1.8v1.7z" fill-rule="evenodd"/>
<path d="M67.8 78.2h1.8v1.7z" fill-rule="evenodd"/>
<path d="M92.7 66.6h1.7l-1.7 1.8z" fill-rule="evenodd"/>
<path d="M92.7 66.6h1.7l-1.7 1.8z" fill-rule="evenodd"/>
<circle cx="199.8" cy="17.4" r=".56"/>
<circle cx="237.5" cy="17.4" r=".56"/>
<circle cx="29" cy="23.2" r=".56"/>
<circle cx="69.5" cy="23.2" r=".56"/>
<circle cx="78.2" cy="23.2" r=".56"/>
<circle cx="86.9" cy="23.2" r=".56"/>
<circle cx="115.9" cy="23.2" r=".56"/>
<circle cx="124.5" cy="23.2" r=".56"/>
<circle cx="191.2" cy="23.2" r=".56"/>
<circle cx="243.3" cy="31.9" r=".56"/>
<circle cx="29" cy="40.6" r=".56"/>
<circle cx="55.1" cy="40.6" r=".56"/>
<circle cx="69.5" cy="40.6" r=".56"/>
<circle cx="78.2" cy="40.6" r=".56"/>
<circle cx="86.9" cy="40.6" r=".56"/>
<circle cx="101.4" cy="40.6" r=".56"/>
<circle cx="115.9" cy="40.6" r=".56"/>
<circle cx="124.5" cy="40.6" r=".56"/>
<circle cx="191.2" cy="40.6" r=".56"/>
<circle cx="200.1" cy="52.1" r=".56"/>
<circle cx="202.7" cy="52.1" r=".56"/>
<circle cx="205.6" cy="52.1" r=".56"/>
<circle cx="208.5" cy="52.1" r=".56"/>
<circle cx="208.5" cy="40.6" r=".56"/>
<circle cx="57.9" cy="60.8" r=".56"/>
<circle cx="69.5" cy="60.8" r=".56"/>
<circle cx="260.6" cy="63.7" r=".56"/>
<circle cx="49.3" cy="81.1" r=".56"/>
<circle cx="57.9" cy="81.1" r=".56"/>
<circle cx="69.5" cy="95.5" r=".56"/>
<circle cx="75.3" cy="98.5" r=".56"/>
<circle cx="81.1" cy="89.8" r=".56"/>
<circle cx="234.6" cy="81.1" r=".56"/>
<circle cx="234.6" cy="92.7" r=".56"/>
<circle cx="69.5" cy="104.2" r=".56"/>
<circle cx="104.3" cy="110" r=".56"/>
<circle cx="133.2" cy="118.7" r=".57"/>
<circle cx="162.2" cy="118.7" r=".57"/>
<circle cx="234.6" cy="104.2" r=".57"/>
<circle cx="237.5" cy="112.9" r=".56"/>
<circle cx="240.4" cy="110" r=".56"/>
<circle cx="101.4" cy="139" r=".56"/>
<circle cx="162.2" cy="124.5" r=".56"/>
<circle cx="162.2" cy="130.3" r=".56"/>
<circle cx="182.4" cy="124.5" r=".56"/>
<circle cx="205.6" cy="133.2" r=".57"/>
<circle cx="26.1" cy="153.5" r=".56"/>
<circle cx="55.1" cy="153.5" r=".56"/>
<circle cx="63.7" cy="156.4" r=".56"/>
<circle cx="101.4" cy="150.6" r=".56"/>
<circle cx="113" cy="156.4" r=".56"/>
<circle cx="223" cy="141.9" r=".56"/>
<circle cx="243.3" cy="141.9" r=".56"/>
<circle cx="246.2" cy="147.7" r=".56"/>
<circle cx="55.1" cy="162.2" r=".56"/>
<circle cx="101.4" cy="167.9" r=".56"/>
<circle cx="162.2" cy="170.9" r=".56"/>
<circle cx="205.6" cy="170.9" r=".56"/>
<circle cx="223" cy="170.9" r=".56"/>
<circle cx="26.1" cy="188.2" r=".56"/>
<circle cx="57.9" cy="194" r=".56"/>
<circle cx="63.7" cy="188.2" r=".56"/>
<circle cx="89.8" cy="188.2" r=".56"/>
<circle cx="95.6" cy="188.2" r=".56"/>
<circle cx="101.4" cy="188.2" r=".56"/>
<circle cx="113" cy="188.2" r=".56"/>
<circle cx="121.7" cy="188.2" r=".56"/>
<circle cx="133.2" cy="188.2" r=".56"/>
</g>
<path d="M65.8 143.9l1.8 1.9M65.8 149.7l1.8 1.8M67.6 143.9l-1.9 1.9M67.6 149.7l-1.9 1.8M91.8 143.9l1.8 1.9M93.6 143.9l-1.8 1.9" fill="none" stroke="#000" stroke-width=".21"/>
<text font-size="5.5" x="185.4" y="193.2">MegaSound9X</text>
<g font-size="3.7">
<text x="52.5" y="23.9">5V</text>
<text x="97.4" y="24.2">3.3V</text>
<text x="18.3" y="103.4">M64</text>
<text x="205.7" y="182.9">HaGeHa</text>
</g>
<text font-size="3.2" x="223" y="57.9">Busy</text>
<g font-size="2.6">
<text x="221.3" y="10.8">C17</text>
<text x="252.3" y="6.7">CLK</text>
<text x="27.3" y="16.6">+Ub</text>
<text x="47.8" y="17.1">U1</text>
<text x="85.5" y="16.6">5V</text>
<text x="94.2" y="17.1">U2</text>
<text x="113" y="16.8">3.3V</text>
<text x="219.2" y="16.3">R1</text>
<text x="228.5" y="14.5">10pF</text>
<text x="18.9" y="22.6">PIN1</text>
<text x="47.8" y="20">REG1117_5V</text>
<text x="94.2" y="20">REG1117_3.3V</text>
<text x="179.9" y="21.8">R2</text>
<text x="219.2" y="21.8">R3</text>
<text x="224.5" y="18.3">100k</text>
<text x="253.2" y="18.3">B7</text>
<text x="11.1" y="24.1">+Ub</text>
<text x="25.3" y="29.6">C1</text>
<text x="47.8" y="24.4">3</text>
<text x="56.3" y="27.6" transform="rotate(-90 56.3 27.6)">2</text>
<text x="60.9" y="24.4">1</text>
<text x="66.1" y="29.6">C2</text>
<text x="74.5" y="29.6">C3</text>
<text x="86.9" y="29.6">C4</text>
<text x="94.1" y="24.4">3</text>
<text x="102.7" y="27.6" transform="rotate(-90 102.7 27.6)">2</text>
<text x="107.2" y="24.4">1</text>
<text x="116.2" y="29.6">C5</text>
<text x="124.6" y="29.6">C6</text>
<text x="172.9" y="24.1">10k</text>
<text x="225.3" y="24.1">2k2</text>
<text x="29" y="33.1">10µF</text>
<text x="62" y="33.1">100nF</text>
<text x="78.5" y="33.1">10µF</text>
<text x="86.9" y="33.1">10µF</text>
<text x="116.2" y="33.1">100nF</text>
<text x="124.6" y="33.1">10µF</text>
<text x="194.3" y="30.4">Q1</text>
<text x="211.7" y="30.4">Q2</text>
<text x="250.8" y="32.8">Vol_B</text>
<text x="9.9" y="41.4">GND</text>
<text x="18.9" y="40">PIN2</text>
<text x="196.1" y="38">BC846</text>
<text x="18.9" y="47.8">PIN3</text>
<text x="71.3" y="47.8">R5</text>
<text x="197.3" y="45.8">3.3V</text>
<text x="209.1" y="43.2">C7</text>
<text x="228" y="42.6">R4</text>
<text x="237.8" y="43.2">R16</text>
<text x="243.6" y="43.2">R15</text>
<text x="11.1" y="49.6">+5V</text>
<text x="37.7" y="49.8">5V</text>
<text x="47" y="51.3">BC846</text>
<text x="49.6" y="48.1">Q3</text>
<text x="77.4" y="50.1">10k</text>
<text x="208.8" y="48.1">100nF</text>
<text x="232.7" y="49.8" transform="rotate(-90 232.7 49.8)">10k</text>
<text x="238.5" y="49.2" transform="rotate(-90 238.5 49.2)">1k</text>
<text x="244.3" y="49.8" transform="rotate(-90 244.3 49.8)">2k2</text>
<text x="12.2" y="58.3">BL</text>
<text x="31" y="56.5">R6</text>
<text x="37.1" y="58.8">150</text>
<text x="189.7" y="57.7">U5</text>
<text x="202.7" y="55.9" transform="rotate(-90 202.7 55.9)">7</text>
<text x="205.6" y="55.9" transform="rotate(-90 205.6 55.9)">20</text>
<text x="208.5" y="55.9" transform="rotate(-90 208.5 55.9)">21</text>
<text x="18.9" y="60.5">PIN4</text>
<text x="44.1" y="65.5">R20</text>
<text x="79.7" y="65.5">5V</text>
<text x="183.4" y="60.8">15</text>
<text x="189.7" y="62">PB1</text>
<text x="204" y="64.9" transform="rotate(-90 204 64.9)">VCC</text>
<text x="213.6" y="62">PC0</text>
<text x="213.6" y="64.9">PC1</text>
<text x="222.2" y="60.8">23</text>
<text x="222.2" y="63.7">24</text>
<text x="232.9" y="64.6">X3</text>
<text x="18.9" y="71.8">PIN17</text>
<text x="58.2" y="68.4">D3</text>
<text x="84.6" y="71.5">BC846</text>
<text x="87.2" y="68.4">Q5</text>
<text x="146.6" y="67.5">B7</text>
<text x="206.9" y="66.6" transform="rotate(-90 206.9 66.6)">AVCC</text>
<text x="209.8" y="66.3" transform="rotate(-90 209.8 66.3)">AREF</text>
<text x="213.6" y="67.8">PC2</text>
<text x="213.6" y="70.7">PC3</text>
<text x="222.2" y="66.6">25</text>
<text x="222.2" y="69.5">26</text>
<text x="230" y="67.5">X2</text>
<text x="232.9" y="70.4">X1</text>
<text x="260.9" y="71.8">C22</text>
<text x="9.9" y="73.3">GND</text>
<text x="50.2" y="73.9" transform="rotate(-90 50.2 73.9)">10k</text>
<text x="58.2" y="75">BAT42</text>
<text x="85.8" y="77.6">R18</text>
<text x="140.5" y="73.3">PB7</text>
<text x="149.2" y="72.1">PIN5</text>
<text x="149.2" y="77.9">PIN6</text>
<text x="213.6" y="73.6">PC4</text>
<text x="213.6" y="76.5">PC5</text>
<text x="222.2" y="72.4">27</text>
<text x="222.2" y="75.3">28</text>
<text x="249.4" y="72.1">C21</text>
<text x="249.4" y="77">22pF</text>
<text x="260.9" y="77">22pF</text>
<text x="9.9" y="82">TXD</text>
<text x="18.6" y="80">PIN16</text>
<text x="36.5" y="79.1">R21</text>
<text x="37.1" y="82">10k</text>
<text x="69.6" y="83.1">BC846</text>
<text x="71.6" y="80">Q6</text>
<text x="85.8" y="81.1">2k2</text>
<text x="140.8" y="79.1">D0</text>
<text x="148.9" y="83.7">PIN7</text>
<text x="184.8" y="78.1">5</text>
<text x="184.8" y="83.9">6</text>
<text x="189.7" y="79.4">PD3</text>
<text x="213.8" y="82.3">PB7</text>
<text x="222.2" y="81.1">10</text>
<text x="18.6" y="88.6">PIN15</text>
<text x="36.8" y="87.8">R19</text>
<text x="105.3" y="88.3" transform="rotate(-90 105.3 88.3)">22k</text>
<text x="140.8" y="84.6">D1</text>
<text x="148.9" y="89.5">PIN8</text>
<text x="183.4" y="89.7">13</text>
<text x="189.7" y="85.2">PD4</text>
<text x="194.3" y="87.5">ATMEGA328-DIL28</text>
<text x="239.2" y="86.3">X1</text>
<text x="239.2" y="89.8">12Mhz</text>
<text x="9.9" y="90.7">RXD</text>
<text x="18.6" y="95.3">PIN12 PD2(pin27)</text>
<text x="37.1" y="90.7">470</text>
<text x="52.7" y="94.4">BAT42</text>
<text x="99.4" y="92.4">R17</text>
<text x="140.8" y="90.7">D2</text>
<text x="148.9" y="95.3">PIN9</text>
<text x="183.4" y="95.5">14</text>
<text x="189.7" y="91">PD7</text>
<text x="213.8" y="93.9">PB6</text>
<text x="222.2" y="92.6">9</text>
<text x="9.1" y="96.5">MRD</text>
<text x="45.5" y="98.2">D2</text>
<text x="84" y="99.1">3.3V</text>
<text x="140.8" y="96.5">D3</text>
<text x="189.7" y="96.8">PB0</text>
<text x="222.2" y="101.3">16</text>
<text x="260.1" y="98.4">1</text>
<text x="260.1" y="101.3">2</text>
<text x="265" y="99.1">J1</text>
<text x="55.7" y="104">Q4</text>
<text x="184.8" y="104.2">2</text>
<text x="189.7" y="105.5">PD0</text>
<text x="205.7" y="105.5">MOSI PB3</text>
<text x="213.8" y="102.6">PB2</text>
<text x="222.2" y="104.2">17</text>
<text x="222.2" y="107.1">18</text>
<text x="260.1" y="104.2">3</text>
<text x="260.1" y="107.1">4</text>
<text x="9.1" y="110.7">MTD</text>
<text x="18.6" y="109.8">PIN13PD3(pin28)</text>
<text x="45" y="108.9">2N7002</text>
<text x="80.3" y="108.9">D1</text>
<text x="87.5" y="108.9">BAT42</text>
<text x="171.5" y="113.8">CLK</text>
<text x="184.8" y="110">3</text>
<text x="184.8" y="112.9">4</text>
<text x="189.7" y="111.3">PD1</text>
<text x="205.7" y="108.3">MISO PB4</text>
<text x="205.7" y="111.2">SCK</text>
<text x="213.8" y="111.3">PB5</text>
<text x="222.2" y="112.9">1</text>
<text x="222.2" y="110">19</text>
<text x="260.1" y="110">5</text>
<text x="260.1" y="112.9">6</text>
<text x="267.1" y="109.2" transform="rotate(-90 267.1 109.2)">ICSP</text>
<text x="8.2" y="116.7">LRXD</text>
<text x="18.6" y="115.6">PIN18</text>
<text x="44.4" y="114.7">D4</text>
<text x="52.7" y="114.7">BAT42</text>
<text x="110.7" y="117.6">R9</text>
<text x="117.9" y="119.6">47k</text>
<text x="133.9" y="117.6">R25</text>
<text x="141.1" y="119.6">47k</text>
<text x="149.5" y="117.3">100nF</text>
<text x="164.5" y="117.6">R7</text>
<text x="170.9" y="119.6">1k</text>
<text x="183.4" y="118.7">11</text>
<text x="189.7" y="114.1">PD2</text>
<text x="189.7" y="119.9">PD5</text>
<text x="203.6" y="114.1">RESET PC6</text>
<text x="55.7" y="124.2">Q7</text>
<text x="153.2" y="121.4">C8</text>
<text x="164.5" y="123.4">R8</text>
<text x="169.5" y="125.4">560k</text>
<text x="183.4" y="124.5">12</text>
<text x="189.7" y="125.7">PD6</text>
<text x="204" y="126" transform="rotate(-90 204 126)">GND</text>
<text x="209.8" y="126" transform="rotate(-90 209.8 126)">GND</text>
<text x="8.2" y="131.2">LTXD</text>
<text x="18.6" y="130">PIN19</text>
<text x="45" y="129.2">2N7002</text>
<text x="80.3" y="129.2">D5</text>
<text x="87.5" y="129.2">BAT42</text>
<text x="163.1" y="129.2">R12</text>
<text x="169.5" y="131.2">470k</text>
<text x="202.7" y="130.9" transform="rotate(-90 202.7 130.9)">8</text>
<text x="7.3" y="136.7">Beeper</text>
<text x="33.4" y="134.7">C19</text>
<text x="52.7" y="135.3">R13</text>
<text x="59.4" y="137">100k</text>
<text x="208.5" y="132.3" transform="rotate(-90 208.5 132.3)">22</text>
<text x="220.4" y="132.1">3.3V</text>
<text x="257.2" y="136.1">1</text>
<text x="262.1" y="136.7">J2</text>
<text x="18.9" y="138.7">PIN14</text>
<text x="30.8" y="143.4">47µF</text>
<text x="39.7" y="138.2">100nF</text>
<text x="40" y="143.4">C16</text>
<text x="90.1" y="139.9">Vol_B</text>
<text x="257.2" y="139">2</text>
<text x="257.2" y="141.9">3</text>
<text x="66.1" y="144.8">8</text>
<text x="71" y="146">GAIN</text>
<text x="82" y="146">GAIN</text>
<text x="91.9" y="144.8">1</text>
<text x="133.6" y="147.7">C13</text>
<text x="162.5" y="147.7">C11</text>
<text x="257.2" y="144.8">4</text>
<text x="257.2" y="147.7">5</text>
<text x="264.2" y="148.8" transform="rotate(-90 264.2 148.8)">MicroSD</text>
<text x="10.8" y="154.4">SP+</text>
<text x="18.6" y="155.8">PIN10</text>
<text x="30.8" y="152.1">100µF</text>
<text x="40" y="152.1">C9</text>
<text x="66.1" y="150.5">7</text>
<text x="71" y="151.8">BYPASS</text>
<text x="84.9" y="151.8">IN-</text>
<text x="91.9" y="150.5">2</text>
<text x="133.6" y="152.1">330pF</text>
<text x="162.5" y="152.1">22nF</text>
<text x="217.8" y="155.8">C15</text>
<text x="257.2" y="150.5">6</text>
<text x="31" y="160.7">100µF</text>
<text x="40" y="160.7">C10</text>
<text x="66.1" y="156.3">6</text>
<text x="71" y="157.6">VDD</text>
<text x="84.2" y="157.6">IN+</text>
<text x="91.9" y="156.3">3</text>
<text x="215.5" y="160.4">100nF</text>
<text x="34.5" y="168">R11</text>
<text x="66.1" y="162.1">5</text>
<text x="69.8" y="167.7">U4</text>
<text x="71" y="163.4">V OUT</text>
<text x="80.6" y="167.7">LM386</text>
<text x="83.2" y="163.4">VSS</text>
<text x="91.9" y="162.1">4</text>
<text x="108.1" y="165.1">C18</text>
<text x="34.8" y="171.7">10</text>
<text x="43.8" y="173.5">47nF</text>
<text x="45" y="169.4">C12</text>
<text x="84.9" y="173.5">C20</text>
<text x="113.3" y="169.4">4n7</text>
<text x="64.3" y="176.1">C14</text>
<text x="83.7" y="177.8">47nF</text>
<text x="102.4" y="179.5" transform="rotate(-90 102.4 179.5)">1k</text>
<text x="122.6" y="177.5" transform="rotate(-90 122.6 177.5)">4k7</text>
<text x="63.8" y="181">10µF</text>
<text x="96.5" y="185.1">R14</text>
<text x="122" y="182.2">R10</text>
<text x="11.3" y="189.1">SP-</text>
<text x="18.6" y="190.6">PIN11</text>
<text x="173.8" y="187.7">Title</text>
<text x="12.5" y="194.6">+Ub</text>
<text x="26.7" y="192.9">R23</text>
<text x="35.1" y="194.9">0</text>
<text x="173.8" y="196.3">Size</text>
<text x="185.4" y="196.3">Document Number</text>
<text x="269.4" y="196.3">Rev</text>
<text x="14.3" y="200.4">5V</text>
<text x="26.7" y="198.7">R24</text>
<text x="35.4" y="200.7">0</text>
<text x="176.7" y="199.3">A</text>
<text x="185.4" y="199.3">&lt;Doc&gt;</text>
<text x="272.2" y="199.3">00</text>
<text x="173.8" y="205.1">Date:</text>
<text x="185.7" y="205.1">Tuesday, December 18, 2012</text>
<text x="231.7" y="205.1">Sheet</text>
<text x="246.2" y="205.1">1</text>
<text x="254.9" y="205.1">of</text>
<text x="263.6" y="205.1">1</text>
</g>
<g font-size="2.1">
<text x="30.4" y="2.2">5</text>
<text x="85.4" y="2.2">4</text>
<text x="140.5" y="2.2">3</text>
<text x="195.4" y="2.2">2</text>
<text x="250.5" y="2.2">1</text>
<text x=".8" y="30.1">D</text>
<text x="278.8" y="30.1">D</text>
<text x=".8" y="80.8">C</text>
<text x="278.8" y="80.8">C</text>
<text x=".8" y="131.5">B</text>
<text x="278.8" y="131.5">B</text>
<text x=".8" y="182.2">A</text>
<text x="278.8" y="182.2">A</text>
<text x="30.4" y="207.8">5</text>
<text x="85.4" y="207.8">4</text>
<text x="140.5" y="207.8">3</text>
<text x="195.4" y="207.8">2</text>
<text x="250.5" y="207.8">1</text>
</g>
</svg>
